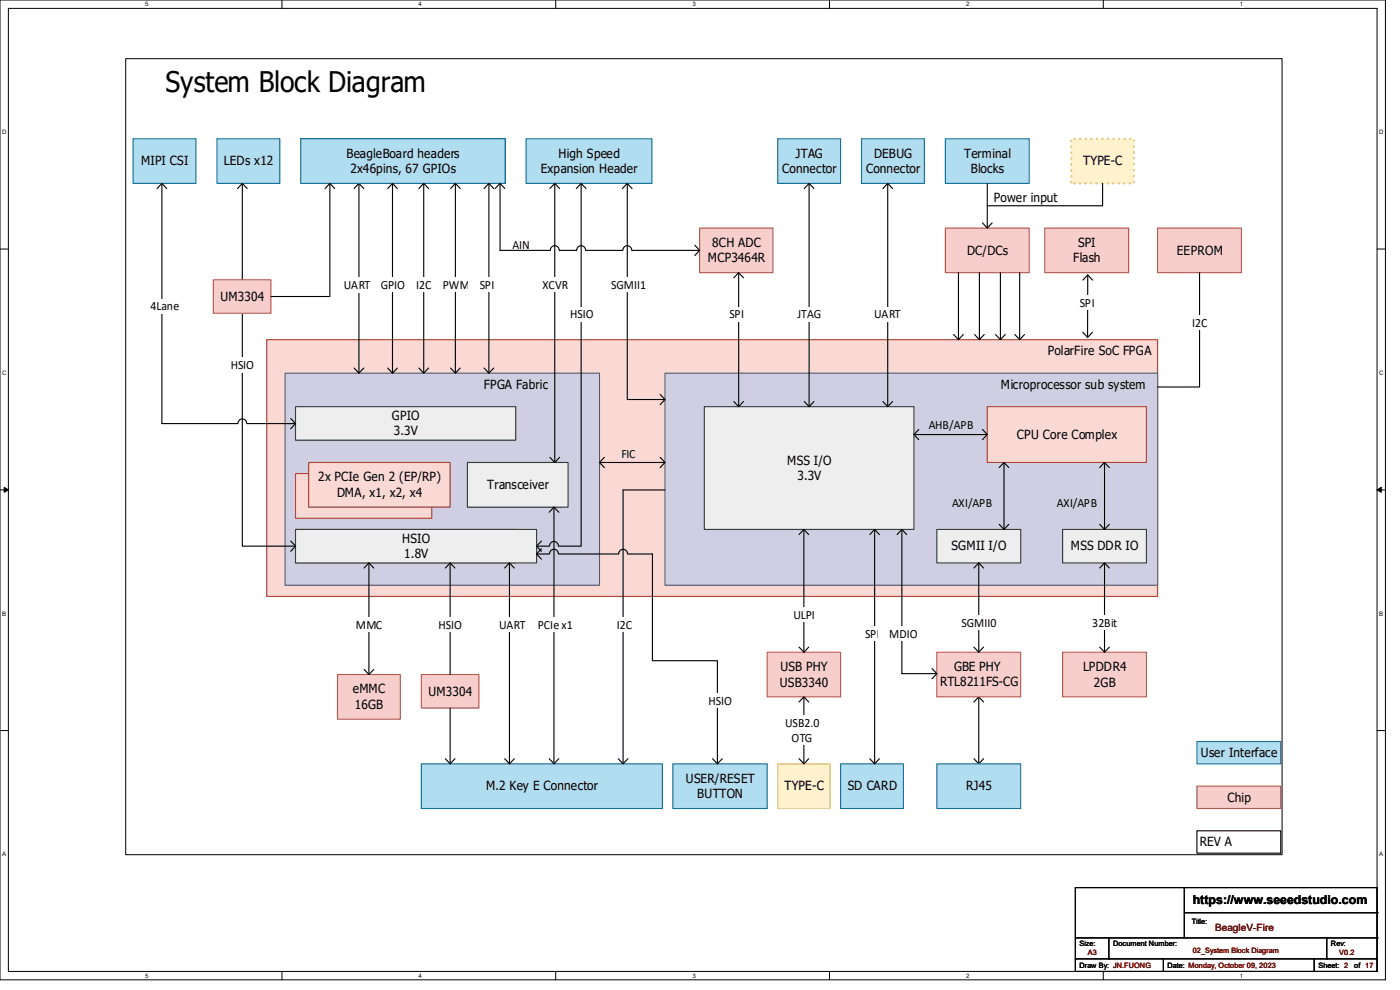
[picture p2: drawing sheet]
<svg xmlns="http://www.w3.org/2000/svg" width="297mm" height="210mm" viewBox="0 0 297 210" stroke-linecap="round" stroke-linejoin="round" font-family="sans-serif">
<path d="M0 0h293.9v207.9h-293.9zM1.8 1.8h290.3v204.3h-290.3z" fill="none" stroke="#000" stroke-width=".21"/>
<g fill="#fff">
<path d="M30.8 .2h.7v1.4h-.7z"/>
<path d="M30.8 206.2h.7v1.4h-.7z"/>
</g>
<path d="M59.8 0v1.8M59.8 206.1v1.8" fill="none" stroke="#000" stroke-width=".21"/>
<g fill="#fff">
<path d="M88.8 .2h.7v1.4h-.7z"/>
<path d="M88.8 206.2h.7v1.4h-.7z"/>
</g>
<path d="M117.9 0v1.8M117.9 206.1v1.8" fill="none" stroke="#000" stroke-width=".21"/>
<g fill="#fff">
<path d="M146.9 .2h.7v1.4h-.7z"/>
<path d="M146.9 206.2h.7v1.4h-.7z"/>
</g>
<path d="M176 0v1.8M176 206.1v1.8" fill="none" stroke="#000" stroke-width=".21"/>
<g fill="#fff">
<path d="M205 .2h.7v1.4h-.7z"/>
<path d="M205 206.2h.7v1.4h-.7z"/>
</g>
<path d="M234.1 0v1.8M234.1 206.1v1.8" fill="none" stroke="#000" stroke-width=".21"/>
<g fill="#fff">
<path d="M263.1 .2h.6v1.4h-.6z"/>
<path d="M263.1 206.2h.6v1.4h-.6z"/>
<path d="M.5 27.3h.9v1.4h-.9z"/>
<path d="M292.6 27.3h.9v1.4h-.9z"/>
<path d="M.5 78.4h.9v1.4h-.9z"/>
<path d="M292.6 78.4h.9v1.4h-.9z"/>
</g>
<path d="M0 52.8h1.8M292.1 52.8h1.8" fill="none" stroke="#000" stroke-width=".21"/>
<g fill="#fff">
<path d="M.5 129.5h.8v1.4h-.8z"/>
<path d="M292.6 129.5h.8v1.4h-.8z"/>
</g>
<path d="M0 103.9h1.8M292.1 103.9h1.8" fill="none" stroke="#000" stroke-width=".21"/>
<path d="M.9 103.4l.9 .5-.9 .5zM292.1 103.9l.9-.5v1z" fill="#000" stroke="#000" stroke-width=".21"/>
<g fill="#fff">
<path d="M.5 180.5h.8v1.4h-.8z"/>
<path d="M292.6 180.5h.8v1.4h-.8z"/>
</g>
<path d="M0 155h1.8M292.1 155h1.8" fill="none" stroke="#000" stroke-width=".21"/>
<path d="M26.7 12.5h245.3v168.8h-245.3z" fill="#fff"/>
<path d="M26.7 12.4h245.3v168.9h-245.3z" fill="none" stroke="#000" stroke-width=".21"/>
<path d="M56.6 72.1h189v54.4h-189z" fill-rule="evenodd" fill="#fad9d5"/>
<path d="M56.6 72.1h189v54.4h-189z" fill="none" stroke="#ae4132" stroke-width=".24"/>
<path d="M141.1 79.2h104.5v45h-104.5z" fill-rule="evenodd" fill="#d0cee2"/>
<path d="M141.1 79.2h104.5v45h-104.5z" fill="none" stroke="#56517e" stroke-width=".24"/>
<path d="M209.4 86.3h33.8v11.8h-33.8z" fill-rule="evenodd" fill="#fad9d5"/>
<path d="M209.4 86.3h33.8v11.8h-33.8z" fill="none" stroke="#ae4132" stroke-width=".24"/>
<path d="M60.5 79.2h66.7v45h-66.7z" fill-rule="evenodd" fill="#d0cee2"/>
<path d="M60.5 79.2h66.7v45h-66.7z" fill="none" stroke="#56517e" stroke-width=".24"/>
<path d="M62.7 100.5h28.9v9.4h-28.9z" fill-rule="evenodd" fill="#fad9d5"/>
<path d="M62.7 100.5h28.9v9.4h-28.9z" fill="none" stroke="#ae4132" stroke-width=".24"/>
<path d="M65.5 98.1h30v9.5h-30z" fill-rule="evenodd" fill="#fad9d5"/>
<path d="M65.5 98.1h30v9.5h-30z" fill="none" stroke="#ae4132" stroke-width=".24"/>
<path d="M198.8 112.3h17.7v7.1h-17.7z" fill-rule="evenodd" fill="#eee"/>
<path d="M198.8 112.3h17.7v7.1h-17.7z" fill="none" stroke="#36393d" stroke-width=".24"/>
<path d="M149.4 86.3h44.5v26h-44.5z" fill-rule="evenodd" fill="#eee"/>
<path d="M149.4 86.3h44.5v26h-44.5z" fill="none" stroke="#36393d" stroke-width=".24"/>
<path d="M225.4 112.3h17.8v7.1h-17.8z" fill-rule="evenodd" fill="#eee"/>
<path d="M225.4 112.3h17.8v7.1h-17.8z" fill="none" stroke="#36393d" stroke-width=".24"/>
<path d="M225.4 138.4h17.8v9.4h-17.8z" fill-rule="evenodd" fill="#f8cecc"/>
<path d="M225.4 138.4h17.8v9.4h-17.8z" fill="none" stroke="#b85450" stroke-width=".24"/>
<path d="M206.6 148.9l1-1.1 1.1 1.1M207.6 147.8v14.2M206.6 160.9l1 1.1 1.1-1.1" fill="none" stroke="#000" stroke-width=".24"/>
<path d="M198.8 138.4h17.7v9.4h-17.7z" fill-rule="evenodd" fill="#f8cecc"/>
<path d="M198.8 138.4h17.7v9.4h-17.7z" fill="none" stroke="#b85450" stroke-width=".24"/>
<path d="M198.8 162h17.7v9.5h-17.7z" fill-rule="evenodd" fill="#b1ddf0"/>
<path d="M198.8 162h17.7v9.5h-17.7z" fill="none" stroke="#10739e" stroke-width=".24"/>
<path d="M162.8 138.4h15.5v9.4h-15.5z" fill-rule="evenodd" fill="#f8cecc"/>
<path d="M162.8 138.4h15.5v9.4h-15.5z" fill="none" stroke="#b85450" stroke-width=".24"/>
<path d="M165 162h11.1v9.5h-11.1z" fill-rule="evenodd" fill="#fff2cc"/>
<path d="M165 162h11.1v9.5h-11.1z" fill="none" stroke="#d6b656" stroke-width=".24"/>
<path d="M148.4 48.4h15.6v9.4h-15.6z" fill-rule="evenodd" fill="#f8cecc"/>
<path d="M148.4 48.4h15.6v9.4h-15.6z" fill="none" stroke="#b85450" stroke-width=".24"/>
<path d="M178.3 162h13.4v9.5h-13.4z" fill-rule="evenodd" fill="#b1ddf0"/>
<path d="M178.3 162h13.4v9.5h-13.4z" fill="none" stroke="#10739e" stroke-width=".24"/>
<path d="M142.7 162h20.1v9.5h-20.1z" fill-rule="evenodd" fill="#b1ddf0"/>
<path d="M142.7 162h20.1v9.5h-20.1z" fill="none" stroke="#10739e" stroke-width=".24"/>
<path d="M89.4 162h51.1v9.5h-51.1z" fill-rule="evenodd" fill="#b1ddf0"/>
<path d="M89.4 162h51.1v9.5h-51.1z" fill="none" stroke="#10739e" stroke-width=".24"/>
<path d="M62.7 112.3h46.7v7.1h-46.7z" fill-rule="evenodd" fill="#f8cecc"/>
<path d="M62.7 112.3h46.7v7.1h-46.7z" fill="none" stroke="#b85450" stroke-width=".24"/>
<path d="M62.7 86.3h46.7v7.1h-46.7z" fill-rule="evenodd" fill="#f8cecc"/>
<path d="M62.7 86.3h46.7v7.1h-46.7z" fill="none" stroke="#b85450" stroke-width=".24"/>
<path d="M28.2 29.4h13.4v9.5h-13.4z" fill-rule="evenodd" fill="#b1ddf0"/>
<path d="M28.2 29.4h13.4v9.5h-13.4z" fill="none" stroke="#10739e" stroke-width=".24"/>
<path d="M63.8 29.4h43.4v9.5h-43.4z" fill-rule="evenodd" fill="#b1ddf0"/>
<path d="M63.8 29.4h43.4v9.5h-43.4z" fill="none" stroke="#10739e" stroke-width=".24"/>
<path d="M99.2 98.1h20v9.5h-20z" fill-rule="evenodd" fill="#f8cecc"/>
<path d="M99.2 98.1h20v9.5h-20z" fill="none" stroke="#b85450" stroke-width=".24"/>
<path d="M111.6 29.4h26.7v9.5h-26.7z" fill-rule="evenodd" fill="#b1ddf0"/>
<path d="M111.6 29.4h26.7v9.5h-26.7z" fill="none" stroke="#10739e" stroke-width=".24"/>
<path d="M71.6 143.1h13.3v9.5h-13.3z" fill-rule="evenodd" fill="#f8cecc"/>
<path d="M71.6 143.1h13.3v9.5h-13.3z" fill="none" stroke="#b85450" stroke-width=".24"/>
<path d="M62.7 112.3h51.1v7.1h-51.1z" fill-rule="evenodd" fill="#eee"/>
<path d="M62.7 112.3h51.1v7.1h-51.1z" fill="none" stroke="#36393d" stroke-width=".24"/>
<path d="M99.2 98.1h21.3v9.5h-21.3z" fill-rule="evenodd" fill="#eee"/>
<path d="M99.2 98.1h21.3v9.5h-21.3z" fill="none" stroke="#36393d" stroke-width=".24"/>
<path d="M62.7 86.3h46.7v7.1h-46.7z" fill-rule="evenodd" fill="#eee"/>
<path d="M62.7 86.3h46.7v7.1h-46.7z" fill="none" stroke="#36393d" stroke-width=".24"/>
<path d="M200.6 48.4h17.8v9.4h-17.8z" fill-rule="evenodd" fill="#f8cecc"/>
<path d="M200.6 48.4h17.8v9.4h-17.8z" fill="none" stroke="#b85450" stroke-width=".24"/>
<path d="M200.6 29.4h17.8v9.5h-17.8z" fill-rule="evenodd" fill="#b1ddf0"/>
<path d="M200.6 29.4h17.8v9.5h-17.8z" fill="none" stroke="#10739e" stroke-width=".24"/>
<path d="M227.2 29.4h13.4v9.5h-13.4z" fill-rule="evenodd" fill="#fff2cc"/>
<path d="M227.1 38.7a.15 .15 0 0 1 .3 0 .15 .15 0 0 1-.3 0zM227.2 37.3h.1v.2h-.1zM227.1 36.1a.15 .15 0 0 1 .3 0 .15 .15 0 0 1-.3 0zM227.1 34.9a.15 .15 0 0 1 .3 0 .15 .15 0 0 1-.3 0zM227.2 33.6h.1v.1h-.1zM227.1 32.4a.15 .15 0 0 1 .3 0 .15 .15 0 0 1-.3 0zM227.2 31h.1v.2h-.1zM227.2 29.8h.1v.2h-.1zM227.9 29.4a.12 .12 0 0 1 .2 0 .12 .12 0 0 1-.2 0zM229.1 29.4a.12 .12 0 0 1 .2 0 .12 .12 0 0 1-.2 0zM230.2 29.4a.15 .15 0 0 1 .3 0 .15 .15 0 0 1-.3 0zM231.4 29.4a.12 .12 0 0 1 .2 0 .12 .12 0 0 1-.2 0zM232.6 29.4a.12 .12 0 0 1 .2 0 .12 .12 0 0 1-.2 0zM233.8 29.4a.12 .12 0 0 1 .2 0 .12 .12 0 0 1-.2 0zM234.9 29.4a.15 .15 0 0 1 .3 0 .15 .15 0 0 1-.3 0zM236.1 29.4a.15 .15 0 0 1 .3 0 .15 .15 0 0 1-.3 0zM237.3 29.4a.12 .12 0 0 1 .2 0 .12 .12 0 0 1-.2 0zM238.5 29.4a.12 .12 0 0 1 .2 0 .12 .12 0 0 1-.2 0zM239.6 29.4a.15 .15 0 0 1 .3 0 .15 .15 0 0 1-.3 0zM240.5 29.7h.2v.2h-.2zM240.5 31h.2v.2h-.2zM240.5 32.2h.2v.2h-.2zM240.5 33.5h.2v.2h-.2zM240.5 34.7h.2v.2h-.2zM240.5 36h.2v.2h-.2zM240.5 37.2h.2v.2h-.2zM240.5 38.5h.2v.2h-.2zM239.6 38.8h.2v.2h-.2zM238.4 38.8h.2v.2h-.2zM237.3 38.8h.1v.2h-.1zM236.1 38.8h.2v.2h-.2zM234.9 38.8h.2v.2h-.2zM233.7 38.8h.2v.2h-.2zM232.6 38.8h.1v.2h-.1zM231.4 38.8h.1v.2h-.1zM230.2 38.8h.2v.2h-.2zM229 38.9a.12 .12 0 0 1 .2 0 .12 .12 0 0 1-.2 0zM227.8 38.9a.15 .15 0 0 1 .3 0 .15 .15 0 0 1-.3 0z" fill="#d6b656" stroke="#d6b656" stroke-width=".21"/>
<path d="M46 29.4h13.4v9.5h-13.4z" fill-rule="evenodd" fill="#b1ddf0"/>
<path d="M46 29.4h13.4v9.5h-13.4z" fill="none" stroke="#10739e" stroke-width=".24"/>
<path d="M165 29.4h13.3v9.5h-13.3z" fill-rule="evenodd" fill="#b1ddf0"/>
<path d="M165 29.4h13.3v9.5h-13.3z" fill="none" stroke="#10739e" stroke-width=".24"/>
<path d="M182.8 29.4h13.3v9.5h-13.3z" fill-rule="evenodd" fill="#b1ddf0"/>
<path d="M182.8 29.4h13.3v9.5h-13.3z" fill="none" stroke="#10739e" stroke-width=".24"/>
<path d="M253.9 157.3h17.8v4.7h-17.8z" fill-rule="evenodd" fill="#b1ddf0"/>
<path d="M253.9 157.3h17.8v4.7h-17.8z" fill="none" stroke="#10739e" stroke-width=".24"/>
<path d="M253.9 166.8h17.8v4.7h-17.8z" fill-rule="evenodd" fill="#f8cecc"/>
<path d="M253.9 166.8h17.8v4.7h-17.8z" fill="none" stroke="#b85450" stroke-width=".24"/>
<path d="M253.9 176.2h17.8v4.8h-17.8z" fill-rule="evenodd" fill="#fff"/>
<path d="M253.9 176.2h17.8v4.8h-17.8z" fill="none" stroke="#000" stroke-width=".24"/>
<path d="M89.4 143.1h12.2v7.1h-12.2z" fill-rule="evenodd" fill="#f8cecc"/>
<path d="M89.4 143.1h12.2v7.1h-12.2z" fill="none" stroke="#b85450" stroke-width=".24"/>
<path d="M34.3 38.9v51h16.2a.94 .94 0 0 1 .9-1 .94 .94 0 0 1 1 1h10.3M33.3 40l1-1.1 1.1 1.1M61.7 88.8l1 1.1-1 1.1" fill="none" stroke="#000" stroke-width=".24"/>
<path d="M27.1 63.5h15.6v3h-15.6z" fill-rule="evenodd" fill="#fff"/>
<path d="M51.4 38.9v77h11.3M50.4 40l1-1.1 1 1.1M61.7 114.8l1 1.1-1 1.1" fill="none" stroke="#000" stroke-width=".24"/>
<path d="M46.8 75.8h9.1v3.3h-9.1z" fill-rule="evenodd" fill="#fff"/>
<path d="M76.1 38.9v40.3M75.1 40l1-1.1 1.1 1.1M75.1 78.1l1 1.1 1.1-1.1" fill="none" stroke="#000" stroke-width=".24"/>
<path d="M70.8 58.9h9.8v3.2h-9.8z" fill-rule="evenodd" fill="#fff"/>
<path d="M63.8 29.4h43.4v9.5h-43.4z" fill-rule="evenodd" fill="#b1ddf0"/>
<path d="M63.8 29.4h43.4v9.5h-43.4z" fill="none" stroke="#10739e" stroke-width=".24"/>
<path d="M63.8 29.4h43.4v9.5h-43.4z" fill-rule="evenodd" fill="#b1ddf0"/>
<path d="M63.8 29.4h43.4v9.5h-43.4z" fill="none" stroke="#10739e" stroke-width=".24"/>
<path d="M83.3 38.9v40.3M89.9 38.9v40.3M96.6 38.9v40.3M103.7 38.9v40.3M82.2 40l1.1-1.1 1 1.1M88.9 40l1-1.1 1 1.1M95.6 40l1-1.1 1 1.1M102.7 40l1-1.1 1 1.1M82.2 78.1l1.1 1.1 1-1.1M88.9 78.1l1 1.1 1-1.1M95.6 78.1l1 1.1 1-1.1M102.7 78.1l1 1.1 1-1.1" fill="none" stroke="#000" stroke-width=".24"/>
<g fill="#fff">
<path d="M79.4 58.9h7.9v3.1h-7.9z" fill-rule="evenodd"/>
<path d="M85.9 58.9h7.9v3.1h-7.9z" fill-rule="evenodd"/>
<path d="M92.2 58.9h9.1v3.1h-9.1z" fill-rule="evenodd"/>
<path d="M99.3 58.9h7.9v3.1h-7.9z" fill-rule="evenodd"/>
</g>
<path d="M78.3 119.4v23.7M95.5 119.4v23.7M108.1 119.4v42.6M77.2 120.5l1.1-1.1 1 1.1M94.5 120.5l1-1.1 1 1.1M107.1 120.5l1-1.1 1 1.1M77.2 142l1.1 1.1 1-1.1M95.5 150.2v11.8M94.5 160.9l1 1.1 1-1.1M107.1 160.9l1 1.1 1-1.1" fill="none" stroke="#000" stroke-width=".24"/>
<g fill="#fff">
<path d="M73.4 131h9.8v3.1h-9.8z" fill-rule="evenodd"/>
<path d="M90.6 131h9.8v3.1h-9.8z" fill-rule="evenodd"/>
<path d="M103.7 131h9.8v3.1h-9.8z" fill-rule="evenodd"/>
</g>
<path d="M133.1 38.9v45.9h8M132 40l1.1-1.1 1 1.1M127.2 98.1h13.9M128.2 97l-1 1.1 1 1.1M140.1 97l1 1.1-1 1.1M140.1 83.7l1 1.1-1 1M116.5 108.7l1-1.1 1.1 1.1M117.5 107.6v54.4M141.1 103.9h-8.9v58.1M116.5 160.9l1 1.1 1.1-1.1M131.2 160.9l1 1.1 1-1.1" fill="none" stroke="#000" stroke-width=".24"/>
<path d="M127.2 58.9h12.2v3.1h-12.2z" fill-rule="evenodd" fill="#fff"/>
<path d="M117.7 38.9v59.2M116.7 40l1-1.1 1 1.1M116.7 97l1 1.1 1-1.1" fill="none" stroke="#000" stroke-width=".24"/>
<g fill="#fff">
<path d="M111.6 58.9h12.2v3.1h-12.2z" fill-rule="evenodd"/>
<path d="M112.6 131h10.2v3.1h-10.2z" fill-rule="evenodd"/>
<path d="M127.3 131h10.2v3.1h-10.2z" fill-rule="evenodd"/>
</g>
<path d="M106.1 38.9v14.2h10.7a.94 .94 0 0 1 .9-1 .94 .94 0 0 1 .9 1h3.7a.94 .94 0 0 1 1-1 .94 .94 0 0 1 .9 1h7.9a.94 .94 0 0 1 1-1 .94 .94 0 0 1 .9 1h14.4M123.3 38.9v77h-4.8a.94 .94 0 0 0-1-1 .94 .94 0 0 0-.9 1h-2.8M105.1 40l1-1.1 1 1.1M122.3 40l1-1.1 1 1.1M147.4 52l1 1.1-1 1.1M155.7 58.9l1-1.1 1 1.1M156.7 57.8v28.5M155.7 85.2l1 1.1 1-1.1M114.9 114.8l-1.1 1.1 1.1 1.1" fill="none" stroke="#000" stroke-width=".24"/>
<path d="M118.8 65.1h9.2v3.1h-9.2z" fill-rule="evenodd" fill="#fff"/>
<path d="M113.8 117.5h2.8a.94 .94 0 0 1 .9-1 .94 .94 0 0 1 1 1h12.7a.94 .94 0 0 1 1-1 .94 .94 0 0 1 .9 1h5.3v22.7h13.8v21.8M114.9 116.4l-1.1 1.1 1.1 1.1M151.2 160.9l1 1.1 1-1.1" fill="none" stroke="#000" stroke-width=".24"/>
<path d="M151.6 65.1h9.2v3.1h-9.2z" fill-rule="evenodd" fill="#fff"/>
<g fill="none" stroke="#000" stroke-width=".24">
<path d="M171.7 38.9v47.4M188.3 38.9v47.4M209.4 38.9v9.5M233.9 38.9v4.7h-24.5M170.6 40l1.1-1.1 1 1.1M187.3 40l1-1.1 1.1 1.1M203.3 57.8v14.3M207.8 57.8v14.3M208.4 47.3l1 1.1 1.1-1.1M212.2 57.8v14.3M216.3 57.8v14.3M202.3 71l1 1.1 1.1-1.1"/>
<path d="M206.8 71l1 1.1 1-1.1M211.2 71l1 1.1 1.1-1.1M215.3 71l1 1.1 1.1-1.1M170.6 85.2l1.1 1.1 1-1.1M187.3 85.2l1 1.1 1.1-1.1"/>
</g>
<g fill="#fff">
<path d="M167.1 65.1h9.1v3.1h-9.1z" fill-rule="evenodd"/>
<path d="M183.7 65.1h9.1v3.1h-9.1z" fill-rule="evenodd"/>
</g>
<g fill="none" stroke="#000" stroke-width=".24">
<path d="M193.9 92.2h15.5M194.9 91.1l-1 1.1 1 1.1M208.4 91.1l1 1.1-1 1.1M212 99.2l1-1.1 1 1.1M213 98.1v14.2M233.3 99.2l1-1.1 1.1 1.1M234.3 98.1v14.2M169.5 113.4l1-1.1 1.1 1.1M170.5 112.3v26.1M184.5 113.4l1.1-1.1 1 1.1M185.6 112.3v49.7M207.6 119.4v19"/>
<path d="M212 111.2l1 1.1 1-1.1M233.3 111.2l1 1.1 1.1-1.1M234.3 119.4v19M169.5 137.3l1 1.1 1.1-1.1M206.6 137.3l1 1.1 1.1-1.1M206.6 120.5l1-1.1 1.1 1.1M233.3 137.3l1 1.1 1.1-1.1M233.3 120.5l1-1.1 1.1 1.1M169.5 148.9l1-1.1 1.1 1.1M170.5 147.8v14.2M169.5 160.9l1 1.1 1.1-1.1M184.5 160.9l1.1 1.1 1-1.1"/>
</g>
<g fill="#fff">
<path d="M147.6 147.1h10.3v3.1h-10.3z" fill-rule="evenodd"/>
<path d="M165 151.8h10.2v6.2h-10.2z" fill-rule="evenodd"/>
<path d="M165.4 128.9h10.3v3.1h-10.3z" fill-rule="evenodd"/>
</g>
<path d="M190.3 113.4l1-1.1 1.1 1.1M191.3 112.3v30.6h7.5M197.7 141.8l1.1 1.1-1.1 1.1" fill="none" stroke="#000" stroke-width=".24"/>
<g fill="#fff">
<path d="M179.9 132.9h10.2v3.1h-10.2z" fill-rule="evenodd"/>
<path d="M186.4 132.9h10.3v3.1h-10.3z" fill-rule="evenodd"/>
<path d="M202.5 130.5h10.3v3.1h-10.3z" fill-rule="evenodd"/>
<path d="M229.2 130.5h10.2v3.1h-10.2z" fill-rule="evenodd"/>
</g>
<path d="M221.7 48.4h17.7v9.4h-17.7z" fill-rule="evenodd" fill="#f8cecc"/>
<path d="M221.7 48.4h17.7v9.4h-17.7z" fill="none" stroke="#b85450" stroke-width=".24"/>
<path d="M229.7 59.4l1.1-1.1 1 1.1M230.8 58.3l-.1 13.3M229.7 70.5l1 1.1 1.1-1.1" fill="none" stroke="#000" stroke-width=".24"/>
<path d="M226 62.6h9.1v3.1h-9.1z" fill-rule="evenodd" fill="#fff"/>
<path d="M45.2 59.4h12.3v7.1h-12.3z" fill-rule="evenodd" fill="#f8cecc"/>
<path d="M45.2 59.4h12.3v7.1h-12.3z" fill="none" stroke="#b85450" stroke-width=".24"/>
<path d="M70 38.9v24h-12.5M69 40l1-1.1 1 1.1" fill="none" stroke="#000" stroke-width=".24"/>
<path d="M245.6 48.4h17.8v9.4h-17.8z" fill-rule="evenodd" fill="#f8cecc"/>
<path d="M245.6 48.4h17.8v9.4h-17.8z" fill="none" stroke="#b85450" stroke-width=".24"/>
<path d="M254.5 57.8v24.3h-8.9" fill="none" stroke="#000" stroke-width=".24"/>
<path d="M250.6 66.9h7.8v3.1h-7.8z" fill-rule="evenodd" fill="#fff"/>
<g fill="none" stroke="#000" stroke-width=".21">
<path d="M228.1 188.3h64v17.8h-64zM228.1 199h64M235.2 199v4.4M251.2 188.3h.1M251.2 188.3v10.7M251.2 193.6h40.9M281.5 199v4.4M292.1 199h.1M292.1 193.6h.1M228.1 203.4h.1M228.1 203.4h64M235.2 203.4h.1"/>
<path d="M246.8 206.1h.1M246.8 203.4v2.7M278.8 206.1h.1M278.8 203.4v2.7M281.5 203.4h.1"/>
</g>
<text font-size="6" x="35.1" y="19.5">System Block Diagram</text>
<g font-size="2.7">
<text x="29.9" y="35.1">MIPI CSI</text>
<text x="47.5" y="35.1">LEDs x12</text>
<text x="73.5" y="33.4">BeagleBoard headers</text>
<text x="118.5" y="33.4">High Speed</text>
<text x="168.8" y="33.4">JTAG</text>
<text x="185.4" y="33.4">DEBUG</text>
<text x="204.6" y="33.4">Terminal</text>
<text x="229.8" y="35.1">TYPE-C</text>
<text x="74.3" y="36.7">2x46pins, 67 GPIOs</text>
<text x="114.8" y="36.7">Expansion Header</text>
<text x="165.9" y="36.7">Connector</text>
<text x="183.7" y="36.7">Connector</text>
<text x="206" y="36.7">Blocks</text>
<text x="210.8" y="42.9">Power input</text>
<text x="108.7" y="52.8">AIN</text>
<text x="151.1" y="52.4">8CH ADC</text>
<text x="228.7" y="52.4">SPI</text>
<text x="150.2" y="55.7">MCP3464R</text>
<text x="205.1" y="54">DC/DCs</text>
<text x="227.7" y="55.7">Flash</text>
<text x="249.7" y="54">EEPROM</text>
<text x="31.9" y="65.8">4Lane</text>
<text x="46.8" y="63.8">UM3304</text>
<text x="72.9" y="61.4">UART</text>
<text x="80.8" y="61.3">GPIO</text>
<text x="88.3" y="61.3">I2C</text>
<text x="94" y="61.3">PWM</text>
<text x="101.8" y="61.3">SPI</text>
<text x="115.1" y="61.3">XCVR</text>
<text x="129.7" y="61.3">SGMII1</text>
<text x="229.1" y="65">SPI</text>
<text x="121" y="67.6">HSIO</text>
<text x="154.7" y="67.6">SPI</text>
<text x="169.2" y="67.6">JTAG</text>
<text x="185.5" y="67.6">UART</text>
<text x="252.9" y="69.3">I2C</text>
<text x="222.3" y="75.4">PolarFire SoC FPGA</text>
<text x="48.9" y="78.4">HSIO</text>
<text x="102.6" y="82.4">FPGA Fabric</text>
<text x="212.3" y="82.4">Microprocessor sub system</text>
<text x="83.1" y="89.1">GPIO</text>
<text x="83.1" y="90.7">GPIO</text>
<text x="83.6" y="92.4">3.3V</text>
<text x="197" y="91.1">AHB/APB</text>
<text x="215.7" y="93.1">CPU Core Complex</text>
<text x="131.8" y="97.2">FIC</text>
<text x="167" y="98.6">MSS I/O</text>
<text x="169.2" y="101.9">3.3V</text>
<text x="67.5" y="102.1">2x PCIe Gen 2 (EP/RP)</text>
<text x="71.5" y="105.4">DMA, x1, x2, x4</text>
<text x="102.7" y="103.8">Transceiver</text>
<text x="103.3" y="103.8">Transceiver</text>
<text x="202" y="107.7">AXI/APB</text>
<text x="224.2" y="107.7">AXI/APB</text>
<text x="83.1" y="116.8">HSIO</text>
<text x="85.3" y="115.1">HSIO</text>
<text x="85.8" y="118.4">1.8V</text>
<text x="201.9" y="116.8">SGMII I/O</text>
<text x="227.2" y="116.8">MSS DDR IO</text>
<text x="168.3" y="131.3">ULPI</text>
<text x="75.5" y="133.4">MMC</text>
<text x="93" y="133.4">HSIO</text>
<text x="105.9" y="133.4">UART</text>
<text x="114.1" y="133.4">PCIe x1</text>
<text x="130.9" y="133.4">I2C</text>
<text x="183.5" y="135.3">SPI</text>
<text x="188.6" y="135.3">MDIO</text>
<text x="204" y="132.9">SGMII0</text>
<text x="231.7" y="132.9">32Bit</text>
<text x="165.6" y="142.4">USB PHY</text>
<text x="202.4" y="142.4">GBE PHY</text>
<text x="229.8" y="142.4">LPDDR4</text>
<text x="74.9" y="147.1">eMMC</text>
<text x="90.9" y="147.6">UM3304</text>
<text x="150.3" y="149.5">HSIO</text>
<text x="165.4" y="145.7">USB3340</text>
<text x="199.4" y="145.6">RTL8211FS-CG</text>
<text x="232.1" y="145.7">2GB</text>
<text x="75.3" y="150.4">16GB</text>
<text x="166.5" y="154.2">USB2.0</text>
<text x="167.9" y="157.4">OTG</text>
<text x="254.8" y="160.6">User Interface</text>
<text x="103.1" y="167.7">M.2 Key E Connector</text>
<text x="145.5" y="166">USER/RESET</text>
<text x="166.4" y="167.7">TYPE-C</text>
<text x="179.8" y="167.7">SD CARD</text>
<text x="205" y="167.7">RJ45</text>
<text x="147.9" y="169.3">BUTTON</text>
<text x="260.4" y="170.1">Chip</text>
<text x="254.5" y="179.5">REV A</text>
</g>
<text font-size="2.6" x="253" y="191.8">https://www.seeedstudio.com</text>
<text font-size="2.1" fill="#800000" x="257.8" y="197.5">BeagleV-Fire</text>
<g font-size="1.6">
<text x="252.8" y="196">Title:</text>
<text x="229" y="200.7">Size:</text>
<text x="236.1" y="200.7">Document Number:</text>
<text x="282.4" y="200.7">Rev:</text>
<text x="229" y="205.4">Draw By: JN.FUONG</text>
<text x="247.7" y="205.4">Date: Monday, October 09, 2023</text>
<text x="279.7" y="205.4">Sheet: 2</text>
<text x="287.3" y="205.4">of 17</text>
</g>
<g font-size="1.6" fill="#800000">
<text x="230.8" y="202.7">A3</text>
<text x="253" y="202.2">02_System Block Diagram</text>
<text x="284.1" y="202.7">V0.2</text>
</g>
<g font-size="1.3">
<text x="30.8" y="1.3">5</text>
<text x="88.8" y="1.3">4</text>
<text x="146.9" y="1.3">3</text>
<text x="205" y="1.3">2</text>
<text x="263.1" y="1.3">1</text>
<text x=".5" y="28.4">D</text>
<text x="292.6" y="28.4">D</text>
<text x=".5" y="79.5">C</text>
<text x="292.6" y="79.5">C</text>
<text x=".5" y="130.6">B</text>
<text x="292.6" y="130.6">B</text>
<text x=".5" y="181.7">A</text>
<text x="292.6" y="181.7">A</text>
<text x="30.8" y="207.4">5</text>
<text x="88.8" y="207.4">4</text>
<text x="146.9" y="207.4">3</text>
<text x="205" y="207.4">2</text>
<text x="263.1" y="207.4">1</text>
</g>
</svg>
